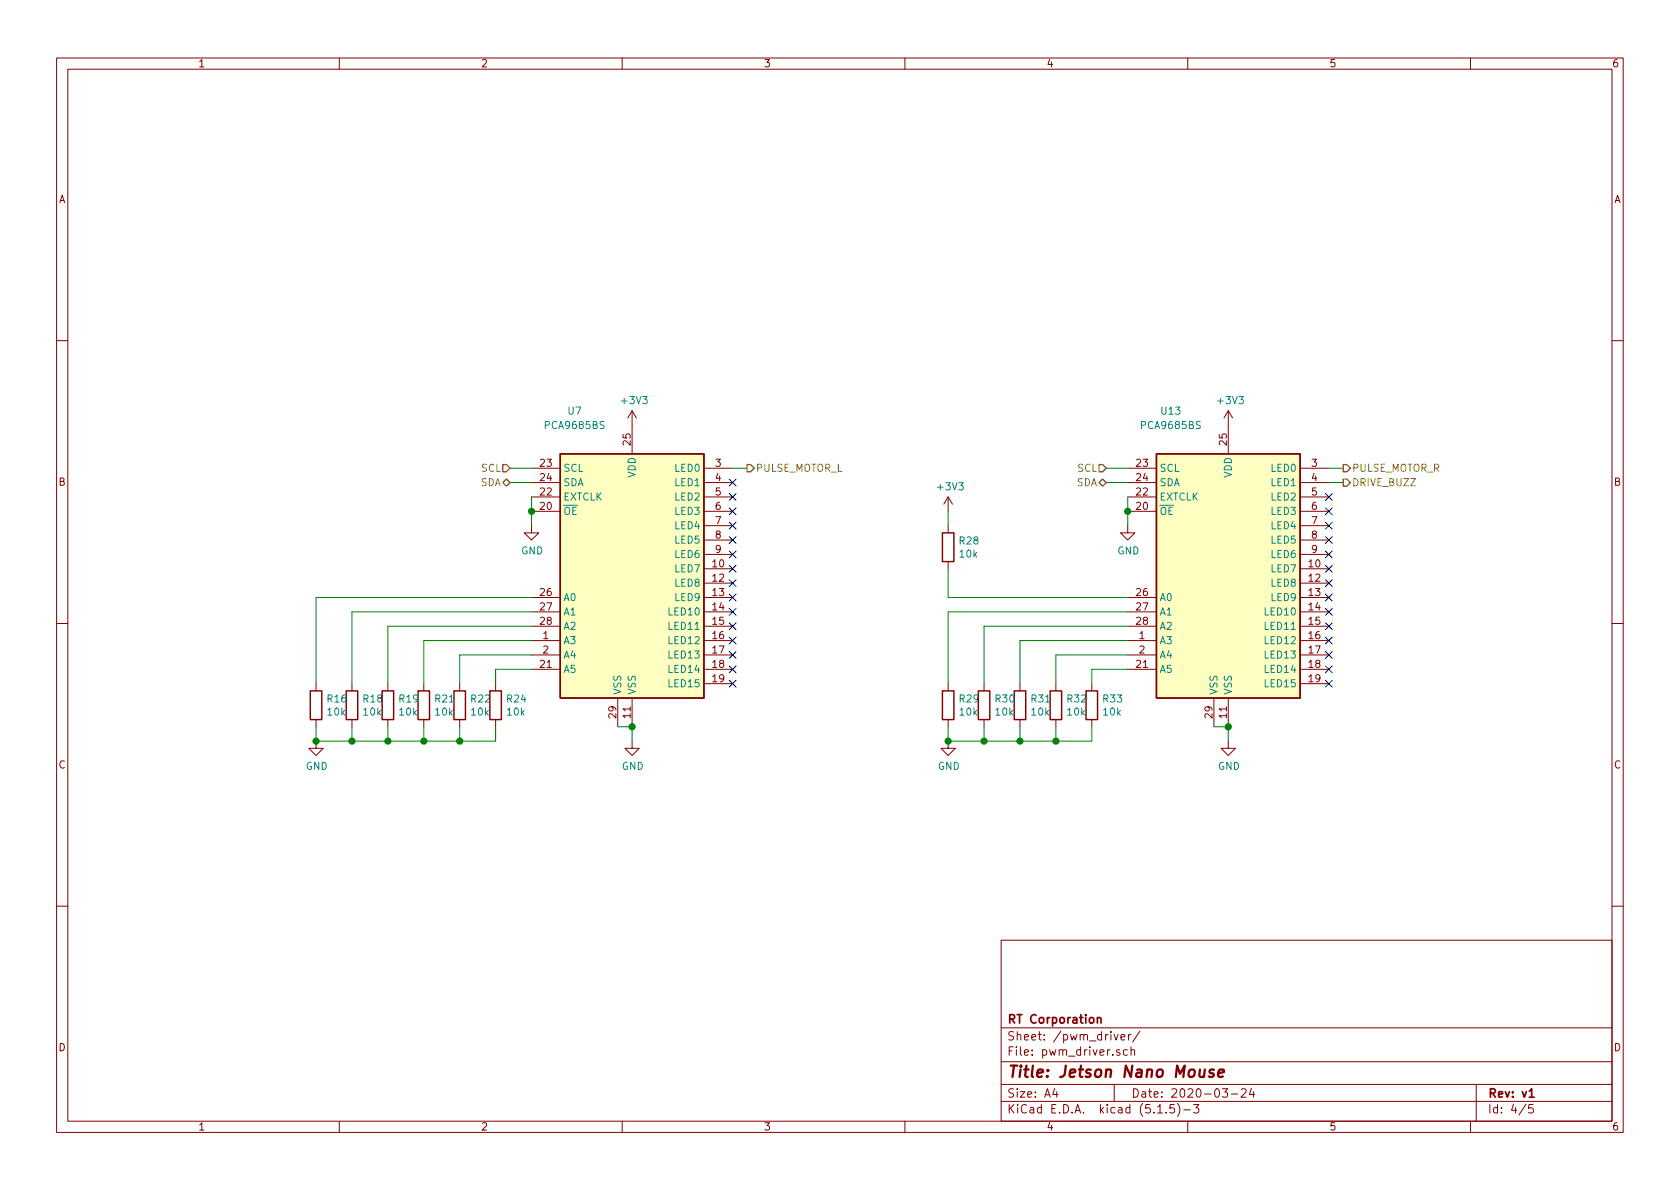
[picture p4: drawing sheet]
<svg xmlns="http://www.w3.org/2000/svg" width="297mm" height="210mm" viewBox="0 0 297 210" stroke-linecap="round" stroke-linejoin="round" font-family="sans-serif">
<g fill="none" stroke="#840000" stroke-width=".18">
<path d="M10 10.3h277v189.9h-277zM12 12.2h273v186.1h-273zM60 10.3v1.9M110 10.3v1.9M160 10.3v1.9M210 10.3v1.9M260 10.3v1.9M10 60.2h2M111.8 72.6l-.8 1.3M111.8 72.6v7.7M111.8 72.6l.7 1.3M217.2 72.6v7.7"/>
<path d="M217.2 72.6l-.8 1.3M217.2 72.6l.7 1.3M285 60.2h2M94 93v1.2h1.2l-1.2 1.3-1.3-1.3h1.3M94 90.4h5.1M94 87.9h5.1M94 82.8h5.1M94 85.3h5.1M124.5 90.4h5M124.5 87.9h5M124.5 82.8h5M124.5 85.3h5"/>
<path d="M124.5 93h5M124.5 95.5h5M124.5 98h5M167.6 87.9l-.7 1.2M167.6 87.9v2.5M167.6 93v1.2M167.6 99.3v1.3M167.6 87.9l.8 1.2M199.4 93v1.2h1.3l-1.3 1.3-1.3-1.3h1.3M199.4 90.4h5.1M199.4 87.9h5.1M199.4 82.8h5.1"/>
<path d="M199.4 85.3h5.1M229.9 90.4h5M229.9 87.9h5M229.9 82.8h5M229.9 85.3h5M229.9 93h5M229.9 95.5h5M229.9 98h5M10 110.3h2M94 113.3h5.1M94 105.7h5.1M94 108.2h5.1"/>
<path d="M94 110.7h5.1M94 115.8h5.1M94 118.4h5.1M124.5 113.3h5M124.5 100.6h5M124.5 103.1h5M124.5 105.7h5M124.5 108.2h5M124.5 110.7h5M124.5 115.8h5M124.5 118.4h5M199.4 113.3h5.1"/>
<path d="M199.4 105.7h5.1M199.4 108.2h5.1M199.4 110.7h5.1M199.4 115.8h5.1M199.4 118.4h5.1M229.9 113.3h5M229.9 100.6h5M229.9 103.1h5M229.9 105.7h5M229.9 108.2h5M229.9 110.7h5M229.9 115.8h5"/>
<path d="M229.9 118.4h5M285 110.3h2M55.9 131.1v1.2h1.2l-1.2 1.3-1.3-1.3h1.3M55.9 120.9v1.3M55.9 127.2v1.3M62.2 120.9v1.3M62.2 127.2v1.3M68.6 120.9v1.3M68.6 127.2v1.3M74.9 120.9v1.3M74.9 127.2v1.3M81.3 120.9v1.3"/>
<path d="M81.3 127.2v1.3M87.6 120.9v1.3M87.6 127.2v1.3M109.2 123.4v5.1M111.8 131.1v1.2h1.2l-1.2 1.3-1.3-1.3h1.3M111.8 123.4v5.1M124.5 120.9h5M167.6 131.1v1.2h1.3l-1.3 1.3-1.2-1.3h1.2M167.6 120.9v1.3M167.6 127.2v1.3M174 120.9v1.3M174 127.2v1.3"/>
<path d="M180.3 120.9v1.3M180.3 127.2v1.3M186.7 120.9v1.3M186.7 127.2v1.3M193 120.9v1.3M193 127.2v1.3M214.6 123.4v5.1M217.2 131.1v1.2h1.2l-1.2 1.3-1.3-1.3h1.3M217.2 123.4v5.1M229.9 120.9h5M10 160.2h2M177 166.3h108v32h-108z"/>
<path d="M285 160.2h2M60 198.3v1.9M110 198.3v1.9M160 198.3v1.9M177 194.8h108M177 191.8h108M177 187.8h108M177 181.8h108M186.5 192.5l-.4 1h1M186.8 193v1M197 182.9l.3 1 .4-1M197 191.8v3"/>
<path d="M198 185.7l-.4-.1-.2 .2 .1 .2 .5 .2v.3h-.6M198.2 183.4l.7-.1-.1-.3-.4-.1-.2 .2 .1 .7h.5M199.3 185.7l-.4-.1-.3 .3 .1 .6 .2 .1 .4-.1M199.5 182.9v1M200 185.7l.2-.1 .4 .1v.9M200 182.9l-.5 .3M200 185.1v1.5M201.5 182.3l-1.2 2M204.7 196.8h.8M206.2 196.7v.1M207.6 195.3h-.7l-.1 .7 .2-.1 .5 .1 .2 .2-.1 .5-.2 .1-.6-.1M208.2 195.1a1.71 1.71 0 0 1 0 2.3"/>
<path d="M209.3 196.3h1.2M210 198.3v1.9M211 195.3h1l-.5 .6 .4 .1v.7l-.2 .1-.7-.1M216.1 192.5h.9l-.4 .6 .4 .1v.7l-.2 .1-.7-.1M217.7 193.5h1.1M219.5 192.7l.2-.2h.3l.3 .2v.3v.2l-.9 .8h.9M221.3 192.5l-.4 1h.9M221.6 193v1M260 198.3v1.9M261 191.8v6.5M269.8 195.2l-1.2 2M271 195.3h-.7v.7l.2-.1 .5 .1 .1 .2-.1 .5-.2 .1-.5-.1"/>
</g>
<path d="M194 179.9v1M194 180.1l.2-.2 .4 .1 .1 .9M270.4 193l.4-.5v1.5M270.4 194h.8" fill="none" stroke="#840000" stroke-width=".3"/>
<path d="M213 189.1l-.1 1.3M214.6 189.2a.49 .49 0 0 0-.8 .3l.3 .3 .5 .1v.2l-.3 .3-.6-.1M215.4 189.8l1-.2v-.4l-.6-.1-.3 .3-.1 .9 .2 .1 .6-.1" fill="none" stroke="#840000" stroke-width=".41"/>
<g fill="none" stroke="#840000" stroke-width=".25">
<path d="M99.1 80.3h25.4v43.1h-25.4zM166.6 94.2h2.1v5.1h-2.1zM204.5 80.3h25.4v43.1h-25.4zM54.9 122.2h2v5h-2zM61.2 122.2h2v5h-2zM67.6 122.2h2v5h-2zM73.9 122.2h2v5h-2zM80.3 122.2h2v5h-2zM86.6 122.2h2v5h-2zM166.6 122.2h2.1v5h-2.1zM173 122.2h2v5h-2zM179.3 122.2h2.1v5h-2.1z"/>
<path d="M185.7 122.2h2v5h-2zM192 122.2h2.1v5h-2.1z"/>
</g>
<g fill="#ffffc2" stroke="#ffffc2" stroke-width=".18">
<path d="M204.5 80.3h25.4v43.1h-25.4z"/>
<path d="M99.1 80.3h25.4v43.1h-25.4z"/>
</g>
<g fill="none" stroke="#008400" stroke-width=".18">
<path d="M90.2 82.8h3.8M90.2 85.3h3.8M94 87.9v5.1M129.5 82.8h2.6M167.6 90.4v2.6M195.6 82.8h3.8M195.6 85.3h3.8M199.4 87.9v5.1M234.9 82.8h2.6M234.9 85.3h2.6M94 118.4h-6.4v2.5M94 110.7h-25.4v10.2"/>
<path d="M94 113.3h-19.1v7.6M94 108.2h-31.8v12.7M94 115.8h-12.7v5.1M94 105.7h-38.1v15.2M167.6 100.6v5.1h31.8M199.4 110.7h-25.4v10.2M199.4 118.4h-6.4v2.5M199.4 113.3h-19.1v7.6M199.4 108.2h-31.8v12.7M199.4 115.8h-12.7v5.1M55.9 128.5v2.6h31.7v-2.6M62.2 128.5v2.6"/>
<path d="M68.6 128.5v2.6M74.9 128.5v2.6M81.3 128.5v2.6M109.2 128.5h2.6v2.6M167.6 128.5v2.6h25.4v-2.6M174 128.5v2.6M180.3 128.5v2.6M186.7 128.5v2.6M214.6 128.5h2.6v2.6"/>
</g>
<path d="M88.9 82.2h.6l.7 .6-.7 .6h-.6zM88.9 85.3l.6-.6 .7 .6-.7 .7zM132.1 82.2h.6l.6 .6-.6 .6h-.6zM194.3 82.2h.6l.7 .6-.7 .6h-.6zM194.3 85.3l.6-.6 .7 .6-.7 .7zM237.5 82.2h.6l.7 .6-.7 .6h-.6zM237.5 84.7h.6l.7 .6-.7 .7h-.6z" fill="none" stroke="#848400" stroke-width=".25"/>
<g fill="#008400" stroke="#008400" stroke-width=".25">
<circle cx="55.9" cy="131.1" r=".51"/>
<circle cx="62.2" cy="131.1" r=".51"/>
<circle cx="217.2" cy="128.5" r=".51"/>
<circle cx="167.6" cy="131.1" r=".51"/>
<circle cx="111.8" cy="128.5" r=".51"/>
<circle cx="68.6" cy="131.1" r=".51"/>
<circle cx="94" cy="90.4" r=".51"/>
<circle cx="174" cy="131.1" r=".51"/>
<circle cx="180.3" cy="131.1" r=".51"/>
<circle cx="186.7" cy="131.1" r=".51"/>
<circle cx="81.3" cy="131.1" r=".51"/>
<circle cx="74.9" cy="131.1" r=".51"/>
<circle cx="199.4" cy="90.4" r=".51"/>
</g>
<g fill="none" stroke="#000084" stroke-width=".18">
<path d="M128.9 84.7l1.2 1.2M128.9 87.3l1.2 1.2M128.9 94.9l1.2 1.2M128.9 97.4l1.2 1.2M128.9 100l1.2 1.2M128.9 92.3l1.2 1.3M128.9 89.8l1.2 1.2M130.1 84.7l-1.2 1.2M130.1 87.3l-1.2 1.2M130.1 94.9l-1.2 1.2M130.1 97.4l-1.2 1.2M130.1 100l-1.2 1.2"/>
<path d="M130.1 92.3l-1.2 1.3M130.1 89.8l-1.2 1.2M234.3 87.3l1.3 1.2M234.3 100l1.3 1.2M234.3 97.4l1.3 1.2M234.3 94.9l1.3 1.2M234.3 92.3l1.3 1.3M234.3 89.8l1.3 1.2M235.6 87.3l-1.3 1.2M235.6 100l-1.3 1.2M235.6 97.4l-1.3 1.2M235.6 94.9l-1.3 1.2"/>
<path d="M235.6 92.3l-1.3 1.3M235.6 89.8l-1.3 1.2M128.9 102.5l1.2 1.2M128.9 105l1.2 1.3M128.9 107.6l1.2 1.2M128.9 110.1l1.2 1.2M128.9 112.7l1.2 1.2M128.9 115.2l1.2 1.2M128.9 117.7l1.2 1.3M130.1 102.5l-1.2 1.2M130.1 105l-1.2 1.3M130.1 107.6l-1.2 1.2"/>
<path d="M130.1 110.1l-1.2 1.2M130.1 112.7l-1.2 1.2M130.1 115.2l-1.2 1.2M130.1 117.7l-1.2 1.3M234.3 117.7l1.3 1.3M234.3 115.2l1.3 1.2M234.3 112.7l1.3 1.2M234.3 110.1l1.3 1.2M234.3 107.6l1.3 1.2M234.3 105l1.3 1.3M234.3 102.5l1.3 1.2M235.6 117.7l-1.3 1.3"/>
<path d="M235.6 115.2l-1.3 1.2M235.6 112.7l-1.3 1.2M235.6 110.1l-1.3 1.2M235.6 107.6l-1.3 1.2M235.6 105l-1.3 1.3M235.6 102.5l-1.3 1.2M128.9 120.3l1.2 1.2M130.1 120.3l-1.2 1.2M234.3 120.3l1.3 1.2M235.6 120.3l-1.3 1.2"/>
</g>
<text font-size="2.8" fill="#840000" x="178" y="190.5">Title: Jetson Nano Mouse</text>
<g font-size="2.1" fill="#840000">
<text x="178" y="184">Sheet: /pwm_driver/</text>
<text x="178" y="181">RT Corporation</text>
<text x="178" y="186.7">File: pwm_driver.sch</text>
<text x="178" y="196.9">KiCad E.D.A. kicad (5.1.5)-3</text>
<text x="178" y="194.1">Size: A4</text>
<text x="200" y="194.1">Date: 2020-03-24</text>
<text x="263" y="194.1">Rev: v1</text>
<text x="263" y="196.9">Id: 4/5</text>
</g>
<g font-size="1.8" fill="#840000">
<text x="35" y="11.9">1</text>
<text x="85" y="11.9">2</text>
<text x="135" y="11.9">3</text>
<text x="185" y="11.9">4</text>
<text x="235" y="11.9">5</text>
<text x="285" y="11.9">6</text>
<text x="10.4" y="35.9">A</text>
<text x="285.4" y="35.9">A</text>
<text x="95.6" y="82.5">23</text>
<text x="111.5" y="78.7" transform="rotate(-90 111.5 78.7)">25</text>
<text x="126.5" y="82.5">3</text>
<text x="201" y="82.5">23</text>
<text x="216.9" y="78.7" transform="rotate(-90 216.9 78.7)">25</text>
<text x="231.9" y="82.5">3</text>
<text x="10.4" y="85.9">B</text>
<text x="95.6" y="87.6">22</text>
<text x="95.6" y="85.1">24</text>
<text x="126.5" y="85.1">4</text>
<text x="126.5" y="87.6">5</text>
<text x="201" y="87.6">22</text>
<text x="201" y="85.1">24</text>
<text x="231.9" y="85.1">4</text>
<text x="231.9" y="87.6">5</text>
<text x="285.4" y="85.9">B</text>
<text x="95.6" y="90.2">20</text>
<text x="126.5" y="90.2">6</text>
<text x="126.5" y="92.7">7</text>
<text x="126.5" y="95.2">8</text>
<text x="201" y="90.2">20</text>
<text x="231.9" y="90.2">6</text>
<text x="231.9" y="92.7">7</text>
<text x="231.9" y="95.2">8</text>
<text x="126" y="100.3">10</text>
<text x="126.5" y="97.8">9</text>
<text x="231.4" y="100.3">10</text>
<text x="231.9" y="97.8">9</text>
<text x="95.6" y="105.4">26</text>
<text x="95.6" y="107.9">27</text>
<text x="126" y="102.9">12</text>
<text x="126" y="105.4">13</text>
<text x="126" y="107.9">14</text>
<text x="201" y="105.4">26</text>
<text x="201" y="107.9">27</text>
<text x="231.4" y="102.9">12</text>
<text x="231.4" y="105.4">13</text>
<text x="231.4" y="107.9">14</text>
<text x="95.6" y="110.5">28</text>
<text x="96" y="113">1</text>
<text x="126" y="110.5">15</text>
<text x="126" y="113">16</text>
<text x="201" y="110.5">28</text>
<text x="201.4" y="113">1</text>
<text x="231.4" y="110.5">15</text>
<text x="231.4" y="113">16</text>
<text x="95.6" y="118.1">21</text>
<text x="96" y="115.6">2</text>
<text x="126" y="115.6">17</text>
<text x="126" y="118.1">18</text>
<text x="201" y="118.1">21</text>
<text x="201.4" y="115.6">2</text>
<text x="231.4" y="115.6">17</text>
<text x="231.4" y="118.1">18</text>
<text x="126" y="120.6">19</text>
<text x="231.4" y="120.6">19</text>
<text x="109" y="126.9" transform="rotate(-90 109 126.9)">29</text>
<text x="111.5" y="126.9" transform="rotate(-90 111.5 126.9)">11</text>
<text x="214.4" y="126.9" transform="rotate(-90 214.4 126.9)">29</text>
<text x="216.9" y="126.9" transform="rotate(-90 216.9 126.9)">11</text>
<text x="10.4" y="135.9">C</text>
<text x="285.4" y="135.9">C</text>
<text x="10.4" y="185.9">D</text>
<text x="285.4" y="185.9">D</text>
<text x="35" y="199.9">1</text>
<text x="85" y="199.9">2</text>
<text x="135" y="199.9">3</text>
<text x="185" y="199.9">4</text>
<text x="235" y="199.9">5</text>
<text x="285" y="199.9">6</text>
</g>
<g font-size="1.8" fill="#008484">
<text x="110.1" y="71.5">+3V3</text>
<text x="215.5" y="71.5">+3V3</text>
<text x="96.5" y="75.9">PCA9685BS</text>
<text x="100.5" y="73.3">U7</text>
<text x="202" y="75.9">PCA9685BS</text>
<text x="205.4" y="73.3">U13</text>
<text x="99.6" y="83.4">SCL</text>
<text x="119.4" y="83.4">LED0</text>
<text x="205" y="83.4">SCL</text>
<text x="224.8" y="83.4">LED0</text>
<text x="99.6" y="88.5">EXTCLK</text>
<text x="99.6" y="86">SDA</text>
<text x="112.4" y="84.5" transform="rotate(-90 112.4 84.5)">VDD</text>
<text x="119.4" y="86">LED1</text>
<text x="119.4" y="88.5">LED2</text>
<text x="165.9" y="86.7">+3V3</text>
<text x="205" y="88.5">EXTCLK</text>
<text x="205" y="86">SDA</text>
<text x="217.8" y="84.5" transform="rotate(-90 217.8 84.5)">VDD</text>
<text x="224.8" y="86">LED1</text>
<text x="224.8" y="88.5">LED2</text>
<text x="99.6" y="91.1">OE</text>
<text x="119.4" y="91.1">LED3</text>
<text x="119.4" y="93.6">LED4</text>
<text x="205" y="91.1">OE</text>
<text x="224.8" y="91.1">LED3</text>
<text x="224.8" y="93.6">LED4</text>
<text x="92.2" y="98">GND</text>
<text x="119.4" y="101.2">LED7</text>
<text x="119.4" y="96.1">LED5</text>
<text x="119.4" y="98.7">LED6</text>
<text x="169.7" y="96.3">R28</text>
<text x="169.7" y="98.6">10k</text>
<text x="197.6" y="98">GND</text>
<text x="224.8" y="101.2">LED7</text>
<text x="224.8" y="96.1">LED5</text>
<text x="224.8" y="98.7">LED6</text>
<text x="99.6" y="106.3">A0</text>
<text x="119.4" y="103.8">LED8</text>
<text x="119.4" y="106.3">LED9</text>
<text x="205" y="106.3">A0</text>
<text x="224.8" y="103.8">LED8</text>
<text x="224.8" y="106.3">LED9</text>
<text x="99.6" y="113.9">A3</text>
<text x="99.6" y="108.8">A1</text>
<text x="99.6" y="111.4">A2</text>
<text x="118.4" y="108.8">LED10</text>
<text x="118.4" y="111.4">LED11</text>
<text x="118.4" y="113.9">LED12</text>
<text x="205" y="113.9">A3</text>
<text x="205" y="108.8">A1</text>
<text x="205" y="111.4">A2</text>
<text x="223.9" y="108.8">LED10</text>
<text x="223.9" y="111.4">LED11</text>
<text x="223.9" y="113.9">LED12</text>
<text x="99.6" y="116.5">A4</text>
<text x="99.6" y="119">A5</text>
<text x="118.4" y="116.5">LED13</text>
<text x="118.4" y="119">LED14</text>
<text x="205" y="116.5">A4</text>
<text x="205" y="119">A5</text>
<text x="223.9" y="116.5">LED13</text>
<text x="223.9" y="119">LED14</text>
<text x="57.9" y="124.2">R16</text>
<text x="64.3" y="124.2">R18</text>
<text x="70.6" y="124.2">R19</text>
<text x="77" y="124.2">R21</text>
<text x="83.3" y="124.2">R22</text>
<text x="89.7" y="124.2">R24</text>
<text x="109.9" y="122.9" transform="rotate(-90 109.9 122.9)">VSS</text>
<text x="112.4" y="122.9" transform="rotate(-90 112.4 122.9)">VSS</text>
<text x="118.4" y="121.5">LED15</text>
<text x="169.7" y="124.2">R29</text>
<text x="176" y="124.2">R30</text>
<text x="182.4" y="124.2">R31</text>
<text x="188.7" y="124.2">R32</text>
<text x="195.1" y="124.2">R33</text>
<text x="215.3" y="122.9" transform="rotate(-90 215.3 122.9)">VSS</text>
<text x="217.8" y="122.9" transform="rotate(-90 217.8 122.9)">VSS</text>
<text x="223.9" y="121.5">LED15</text>
<text x="58" y="126.5">10k</text>
<text x="64.3" y="126.5">10k</text>
<text x="70.7" y="126.5">10k</text>
<text x="77" y="126.5">10k</text>
<text x="83.4" y="126.5">10k</text>
<text x="89.7" y="126.5">10k</text>
<text x="169.7" y="126.5">10k</text>
<text x="176.1" y="126.5">10k</text>
<text x="182.4" y="126.5">10k</text>
<text x="188.8" y="126.5">10k</text>
<text x="195.1" y="126.5">10k</text>
<text x="54.1" y="136.1">GND</text>
<text x="109.9" y="136.1">GND</text>
<text x="165.8" y="136.1">GND</text>
<text x="215.3" y="136.1">GND</text>
</g>
<g font-size="1.8" fill="#848400">
<text x="85.1" y="83.4">SCL</text>
<text x="133.6" y="83.4">PULSE_MOTOR_L</text>
<text x="190.5" y="83.4">SCL</text>
<text x="239" y="83.4">PULSE_MOTOR_R</text>
<text x="84.9" y="86">SDA</text>
<text x="190.3" y="86">SDA</text>
<text x="239" y="86">DRIVE_BUZZ</text>
</g>
</svg>
